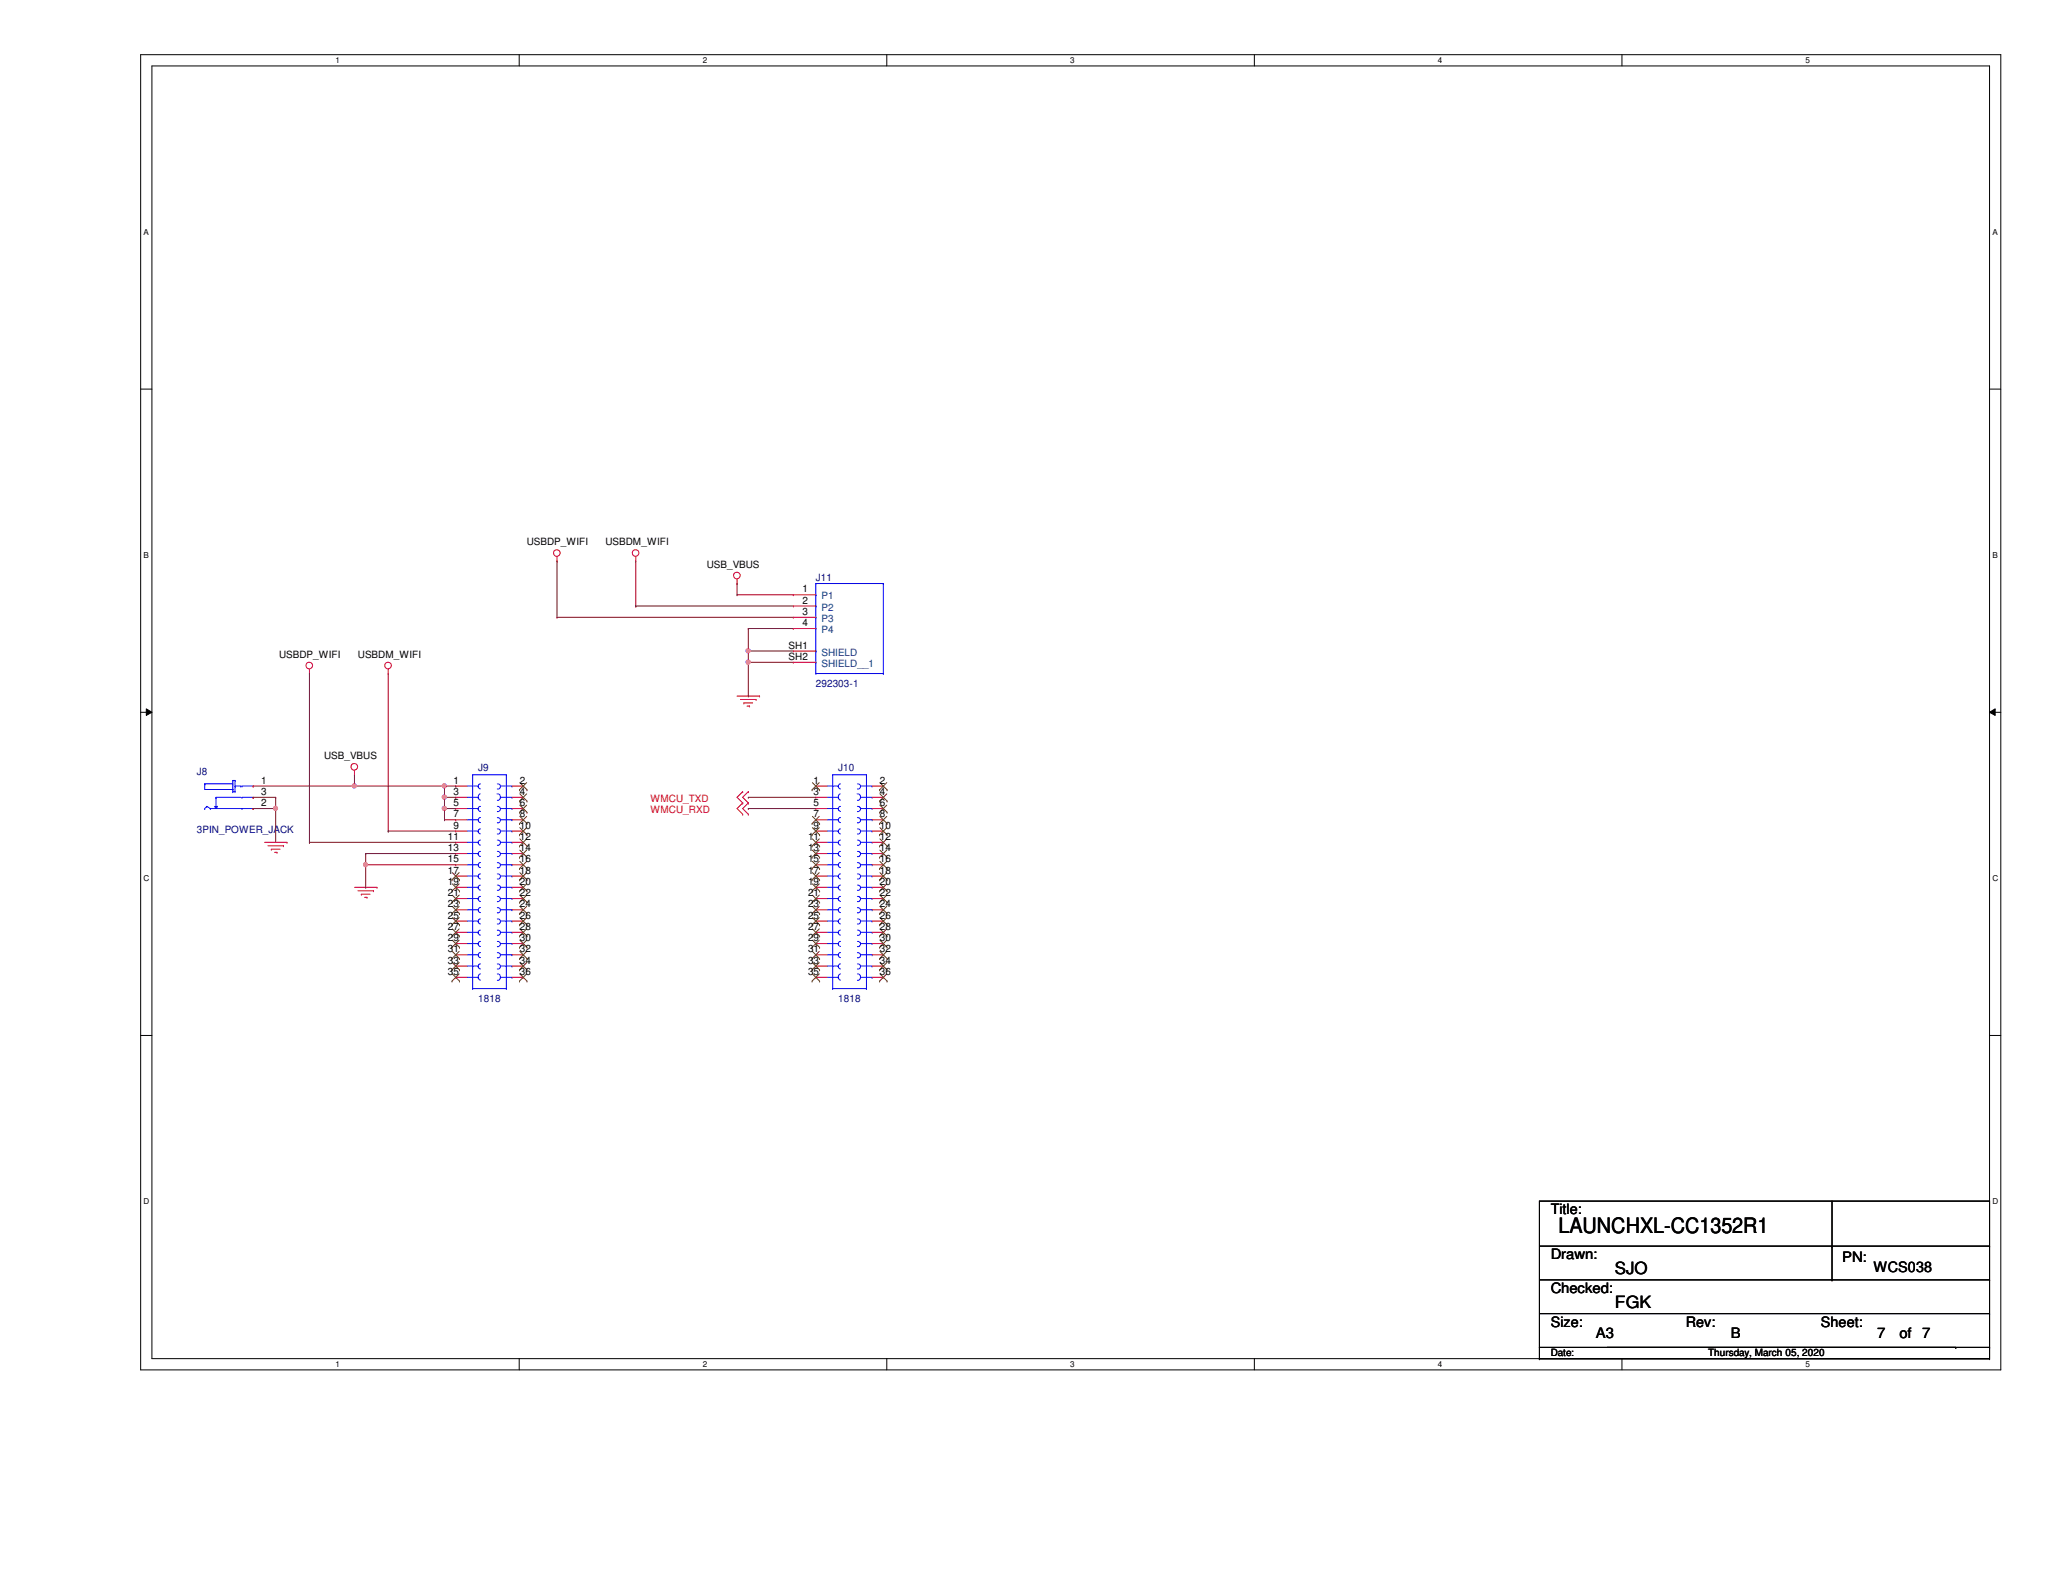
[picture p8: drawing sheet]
<svg xmlns="http://www.w3.org/2000/svg" width="279mm" height="216mm" viewBox="0 0 279 216" stroke-linecap="round" stroke-linejoin="round" font-family="sans-serif">
<path d="M19.1 7.4h251.9v178.1h-251.9zM20.6 8.9h248.9v175.1h-248.9z" fill="none" stroke="#000" stroke-width=".14"/>
<g fill="#fff">
<path d="M45.4 7.6h.6v1.2h-.6z"/>
<path d="M45.4 184.2h.6v1.2h-.6z"/>
</g>
<path d="M70.3 7.4v1.5M70.3 184v1.5" fill="none" stroke="#000" stroke-width=".14"/>
<g fill="#fff">
<path d="M95.2 7.6h.6v1.2h-.6z"/>
<path d="M95.2 184.2h.6v1.2h-.6z"/>
</g>
<path d="M120.1 7.4v1.5M120.1 184v1.5" fill="none" stroke="#000" stroke-width=".14"/>
<g fill="#fff">
<path d="M144.9 7.6h.6v1.2h-.6z"/>
<path d="M144.9 184.2h.6v1.2h-.6z"/>
</g>
<path d="M169.9 7.4v1.5M169.9 184v1.5" fill="none" stroke="#000" stroke-width=".14"/>
<g fill="#fff">
<path d="M194.7 7.6h.6v1.2h-.6z"/>
<path d="M194.7 184.2h.6v1.2h-.6z"/>
</g>
<path d="M219.7 7.4v1.5M219.7 184v1.5" fill="none" stroke="#000" stroke-width=".14"/>
<g fill="#fff">
<path d="M244.5 7.6h.6v1.2h-.6z"/>
<path d="M244.5 184.2h.6v1.2h-.6z"/>
<path d="M19.4 30.8h.8v1.2h-.8z"/>
<path d="M269.8 30.8h.8v1.2h-.8z"/>
<path d="M19.4 74.6h.8v1.2h-.8z"/>
<path d="M269.8 74.6h.8v1.2h-.8z"/>
</g>
<path d="M19.1 52.7h1.5M269.5 52.7h1.5" fill="none" stroke="#000" stroke-width=".14"/>
<g fill="#fff">
<path d="M19.4 118.4h.8v1.1h-.8z"/>
<path d="M269.8 118.4h.8v1.1h-.8z"/>
</g>
<path d="M19.1 96.5h1.5M19.8 96l.8 .5-.8 .4zM269.5 96.5l.7-.5v.9zM269.5 96.5h1.5" fill="none" stroke="#000" stroke-width=".14"/>
<path d="M19.8 96l.8 .5-.8 .4zM269.5 96.5l.7-.5v.9z" fill="#000"/>
<g fill="#fff">
<path d="M19.4 162.1h.8v1.2h-.8z"/>
<path d="M269.8 162.1h.8v1.2h-.8z"/>
</g>
<g fill="none" stroke="#000" stroke-width=".14">
<path d="M19.1 140.2h1.5M269.5 140.2h1.5M208.5 162.7h61v19.8h-61zM208.5 168.8h61M208.5 173.4h61M208.5 177.9h61M248.1 168.8h.1M248.1 173.4h.1M248.1 162.7v10.7M269.5 168.8h.1M269.5 173.4h.1M269.5 177.9h.1"/>
<path d="M208.5 184h.1M208.5 182.5v1.5M208.5 184h61M217.6 182.5h47.3M264.9 182.5h.1M269.5 184h.1M269.5 182.5h.1M269.5 182.5v1.5"/>
</g>
<g fill="none" stroke="#f00" stroke-width=".14">
<path d="M75.4 76h.1M75.4 75.4v.6M86.1 76h.1M86.1 75.4v.6M99.8 79h.1M99.8 78.4v.6M41.9 91.2h.1M41.9 90.6v.6M52.6 91.2h.1M52.6 90.6v.6M99.8 94.3h3.1M100.3 94.7h2.1"/>
<path d="M100.8 95.2h.1M100.8 95.2h1.1M101.2 95.6h.3M101.5 95.6h.1M102.4 94.7h.1M102.9 94.3h.1M107.4 89.7h.1M107.4 88.2h.1M107.4 80.6h.1M107.4 82.1h.1M107.4 83.6h.1M107.4 85.1h.1"/>
<path d="M107.4 89.7h3.1M107.4 88.2h3.1M107.4 80.6h3.1M107.4 82.1h3.1M107.4 83.6h3.1M107.4 85.1h3.1M34.3 106.5h.1M34.3 109.5h.1M34.3 108h.1M35.8 114.1h3.1M36.3 114.6h2.1M36.7 115h.1"/>
<path d="M36.7 115h1.2M37.2 115.4h.3M37.5 115.4h.1M38.4 114.6h.1M38.9 114.1h.1M48 104.9h.1M48 104.4v.5M61.7 106.5h.1M61.7 108h.1M61.7 109.5h.1M61.7 111h.1M61.7 112.6h.1"/>
<path d="M61.7 114.1h.1M61.7 115.6h.1M61.7 117.1h.1M61.7 118.7h.1M61.7 114.1h1.5M61.7 106.5h1.5M61.7 108h1.5M61.7 109.5h1.5M61.7 111h1.5M61.7 112.6h1.5M61.7 115.6h1.5M61.7 117.1h1.5"/>
<path d="M61.7 118.7h1.5M69.3 114.1h1.6M69.3 106.5h1.6M69.3 108h1.6M69.3 109.5h1.6M69.3 111h1.6M69.3 112.6h1.6M69.3 115.6h1.6M69.3 117.1h1.6M69.3 118.7h1.6M70.9 106.5h.1M70.9 108h.1"/>
<path d="M70.9 109.5h.1M70.9 111h.1M70.9 112.6h.1M70.9 114.1h.1M70.9 115.6h.1M70.9 117.1h.1M70.9 118.7h.1M100.6 108.8h.1M100.6 110.3h.1M100.6 107.2h.1M100.6 108.8l-.8 .7 .8 .8M100.6 107.2l-.8 .8 .8 .8"/>
<path d="M101.3 108.8h.1M101.3 110.3h.1M101.3 107.2h.1M101.3 108.8l-.7 .7 .7 .8M101.3 107.2l-.7 .8 .7 .8M110.5 106.5h.1M110.5 108h.1M110.5 109.5h.1M110.5 111h.1M110.5 112.6h.1M110.5 114.1h.1M110.5 115.6h.1"/>
<path d="M110.5 117.1h.1M110.5 118.7h.1M110.5 114.1h1.5M110.5 106.5h1.5M110.5 108h1.5M110.5 109.5h1.5M110.5 111h1.5M110.5 112.6h1.5M110.5 115.6h1.5M110.5 117.1h1.5M110.5 118.7h1.5M118.1 114.1h1.5"/>
<path d="M118.1 106.5h1.5M118.1 108h1.5M118.1 109.5h1.5M118.1 111h1.5M118.1 112.6h1.5M118.1 115.6h1.5M118.1 117.1h1.5M118.1 118.7h1.5M119.6 106.5h.1M119.6 108h.1M119.6 109.5h.1M119.6 111h.1"/>
<path d="M119.6 112.6h.1M119.6 114.1h.1M119.6 115.6h.1M119.6 117.1h.1M119.6 118.7h.1M48 120.2h3.1M48.5 120.6h2.1M48.9 121.1h.1M48.9 121.1h1.2M49.4 121.5h.3M49.7 121.5h.1M50.6 120.6h.1"/>
<path d="M51.1 120.2h.1M61.7 120.2h.1M61.7 121.7h.1M61.7 123.2h.1M61.7 124.8h.1M61.7 126.3h.1M61.7 127.8h.1M61.7 129.3h.1M61.7 130.9h.1M61.7 132.4h.1M61.7 120.2h1.5M61.7 121.7h1.5"/>
<path d="M61.7 123.2h1.5M61.7 124.8h1.5M61.7 126.3h1.5M61.7 127.8h1.5M61.7 129.3h1.5M61.7 130.9h1.5M61.7 132.4h1.5M69.3 120.2h1.6M69.3 121.7h1.6M69.3 123.2h1.6M69.3 124.8h1.6M69.3 126.3h1.6"/>
<path d="M69.3 127.8h1.6M69.3 129.3h1.6M69.3 130.9h1.6M69.3 132.4h1.6M70.9 120.2h.1M70.9 121.7h.1M70.9 123.2h.1M70.9 124.8h.1M70.9 126.3h.1M70.9 127.8h.1M70.9 129.3h.1M70.9 130.9h.1"/>
<path d="M70.9 132.4h.1M110.5 120.2h.1M110.5 121.7h.1M110.5 123.2h.1M110.5 124.8h.1M110.5 126.3h.1M110.5 127.8h.1M110.5 129.3h.1M110.5 130.9h.1M110.5 132.4h.1M110.5 120.2h1.5M110.5 121.7h1.5"/>
<path d="M110.5 123.2h1.5M110.5 124.8h1.5M110.5 126.3h1.5M110.5 127.8h1.5M110.5 129.3h1.5M110.5 130.9h1.5M110.5 132.4h1.5M118.1 120.2h1.5M118.1 121.7h1.5M118.1 123.2h1.5M118.1 124.8h1.5M118.1 126.3h1.5"/>
<path d="M118.1 127.8h1.5M118.1 129.3h1.5M118.1 130.9h1.5M118.1 132.4h1.5M119.6 120.2h.1M119.6 121.7h.1M119.6 123.2h.1M119.6 124.8h.1M119.6 126.3h.1M119.6 127.8h.1M119.6 129.3h.1M119.6 130.9h.1"/>
<path d="M119.6 132.4h.1"/>
<circle cx="75.4" cy="74.9" r=".45"/>
<circle cx="86.1" cy="74.9" r=".45"/>
<circle cx="99.8" cy="78" r=".45"/>
<circle cx="41.9" cy="90.1" r=".45"/>
<circle cx="52.5" cy="90.1" r=".45"/>
<circle cx="48" cy="103.9" r=".45"/>
</g>
<g fill="none" stroke="#00f" stroke-width=".14">
<path d="M110.5 79h.1M110.5 79h9.1M110.5 79v12.2M119.6 79h.1M119.6 79v12.2M110.5 91.2h.1M110.5 80.6h.1M110.5 82.1h.1M110.5 83.6h.1M110.5 85.1h.1M110.5 88.2h.1M110.5 89.7h.1"/>
<path d="M110.5 91.2h9.1M119.6 91.2h.1M27.7 106.2h.1M27.7 109.5h.1M27.7 106.2v.7h3.8M27.7 106.2h3.8M28 109.2h.1M28 109.2l.5 .3M28 109.2l-.3 .3M28.5 109.5h.1M28.5 109.5h5.8M29.1 109.2h.1"/>
<path d="M29.1 109.2h.3M29.1 109.2l.2 .1M29.3 108h.1M29.3 109.2h.1M29.3 109.3h.1M29.3 108h3.3M29.3 108v1.2M29.4 109.2h.1M29.4 109.2l-.1 .1M31.5 106.2h.1M31.5 106.9h.1M31.5 107.2h.1"/>
<path d="M31.5 105.7h.1M31.5 105.7v1.5M31.5 107.2h.3M31.5 105.7h.3M31.8 107.2h.1M31.8 106.5h.1M31.8 105.7h.1M31.8 106.5h.8M31.8 105.7v1.5M32.6 106.5h.1M32.8 106.5h.1M32.8 108h.1"/>
<path d="M32.8 109.5h.1M32.8 106.5h1.5M32.8 108h1.5M63.2 106.5h1.6M63.2 108h1.6M63.2 109.5h1.6M63.2 111h1.6M63.2 112.6h1.6M63.2 114.1h1.6M63.2 115.6h1.6M63.2 117.1h1.6M63.2 118.7h1.6"/>
<path d="M64 104.9h.1M64 104.9v29M64 104.9h4.6M64.8 106.5h.1M64.8 108h.1M64.8 109.5h.1M64.8 111h.1M64.8 112.6h.1M64.8 114.1h.1M64.8 115.6h.1M64.8 117.1h.1M64.8 118.7h.1"/>
<path d="M65 107.5a.46 .46 0 0 0-.2 .5 .46 .46 0 0 0 .3 .4M65.1 106.2a.34 .34 0 0 0-.3 .3 .34 .34 0 0 0 .3 .3M65.1 110.7a.34 .34 0 0 0-.3 .4 .34 .34 0 0 0 .3 .3M65.1 112.3a.34 .34 0 0 0-.3 .3 .34 .34 0 0 0 .3 .3M65.1 113.8a.34 .34 0 0 0-.3 .3 .34 .34 0 0 0 .3 .4M65.1 109.2a.34 .34 0 0 0-.3 .4 .34 .34 0 0 0 .3 .3M65.1 115.3a.34 .34 0 0 0-.3 .4 .34 .34 0 0 0 .3 .3M65.1 116.8a.34 .34 0 0 0-.3 .4 .34 .34 0 0 0 .3 .3M65.1 118.4a.34 .34 0 0 0-.3 .3 .34 .34 0 0 0 .3 .3M65.1 119.9a.34 .34 0 0 0-.3 .3 .34 .34 0 0 0 .3 .4M67.3 107.5a.42 .42 0 0 1 .5 .4 .42 .42 0 0 1-.4 .5M67.4 106.2a.35 .35 0 0 1 .4 .3 .35 .35 0 0 1-.4 .3"/>
<path d="M67.4 109.2a.35 .35 0 0 1 .4 .4 .35 .35 0 0 1-.4 .3M67.4 110.7a.35 .35 0 0 1 .4 .4 .35 .35 0 0 1-.4 .3M67.4 112.3a.35 .35 0 0 1 .4 .3 .35 .35 0 0 1-.4 .3M67.4 113.8a.35 .35 0 0 1 .4 .3 .35 .35 0 0 1-.4 .4M67.4 115.3a.35 .35 0 0 1 .4 .4 .35 .35 0 0 1-.4 .3M67.4 116.8a.35 .35 0 0 1 .4 .4 .35 .35 0 0 1-.4 .3M67.4 118.4a.35 .35 0 0 1 .4 .3 .35 .35 0 0 1-.4 .3M67.4 119.9a.35 .35 0 0 1 .4 .3 .35 .35 0 0 1-.4 .4M67.8 106.5h1.5M67.8 108h1.5M67.8 109.5h1.5M67.8 111h1.5"/>
<path d="M67.8 112.6h1.5M67.8 114.1h1.5M67.8 115.6h1.5M67.8 117.1h1.5M67.8 118.7h1.5M68.6 104.9h.1M68.6 104.9v29M69.3 106.5h.1M69.3 108h.1M69.3 109.5h.1M69.3 111h.1M69.3 112.6h.1"/>
<path d="M69.3 114.1h.1M69.3 115.6h.1M69.3 117.1h.1M69.3 118.7h.1M112 106.5h1.5M112 108h1.5M112 109.5h1.5M112 111h1.5M112 112.6h1.5M112 114.1h1.5M112 115.6h1.5M112 117.1h1.5"/>
<path d="M112 118.7h1.5M112.8 104.9h.1M112.8 104.9h4.5M112.8 104.9v29M113.5 106.5h.1M113.5 108h.1M113.5 109.5h.1M113.5 111h.1M113.5 112.6h.1M113.5 114.1h.1M113.5 115.6h.1M113.5 117.1h.1"/>
<path d="M113.5 118.7h.1M113.8 107.5a.46 .46 0 0 0-.3 .5 .46 .46 0 0 0 .3 .4M113.8 106.2a.34 .34 0 0 0-.3 .3 .34 .34 0 0 0 .3 .3M113.8 110.7a.34 .34 0 0 0-.3 .4 .34 .34 0 0 0 .3 .3M113.8 112.3a.34 .34 0 0 0-.3 .3 .34 .34 0 0 0 .3 .3M113.8 113.8a.34 .34 0 0 0-.3 .3 .34 .34 0 0 0 .3 .4M113.8 109.2a.34 .34 0 0 0-.3 .4 .34 .34 0 0 0 .3 .3M113.8 115.3a.34 .34 0 0 0-.3 .4 .34 .34 0 0 0 .3 .3M113.8 116.8a.34 .34 0 0 0-.3 .4 .34 .34 0 0 0 .3 .3M113.8 118.4a.34 .34 0 0 0-.3 .3 .34 .34 0 0 0 .3 .3M113.8 119.9a.34 .34 0 0 0-.3 .3 .34 .34 0 0 0 .3 .4M116.1 107.5a.42 .42 0 0 1 .5 .4 .42 .42 0 0 1-.5 .5"/>
<path d="M116.1 106.2a.35 .35 0 0 1 .4 .3 .35 .35 0 0 1-.4 .3M116.1 109.2a.35 .35 0 0 1 .4 .4 .35 .35 0 0 1-.4 .3M116.1 110.7a.35 .35 0 0 1 .4 .4 .35 .35 0 0 1-.4 .3M116.1 112.3a.35 .35 0 0 1 .4 .3 .35 .35 0 0 1-.4 .3M116.1 113.8a.35 .35 0 0 1 .4 .3 .35 .35 0 0 1-.4 .4M116.1 115.3a.35 .35 0 0 1 .4 .4 .35 .35 0 0 1-.4 .3M116.1 116.8a.35 .35 0 0 1 .4 .4 .35 .35 0 0 1-.4 .3M116.1 118.4a.35 .35 0 0 1 .4 .3 .35 .35 0 0 1-.4 .3M116.1 119.9a.35 .35 0 0 1 .4 .3 .35 .35 0 0 1-.4 .4M116.6 106.5h1.5M116.6 108h1.5M116.6 109.5h1.5"/>
<path d="M116.6 111h1.5M116.6 112.6h1.5M116.6 114.1h1.5M116.6 115.6h1.5M116.6 117.1h1.5M116.6 118.7h1.5M117.3 104.9h.1M117.3 104.9v29M118.1 106.5h.1M118.1 108h.1M118.1 109.5h.1M118.1 111h.1"/>
<path d="M118.1 112.6h.1M118.1 114.1h.1M118.1 115.6h.1M118.1 117.1h.1M118.1 118.7h.1M63.2 120.2h1.6M63.2 121.7h1.6M63.2 123.2h1.6M63.2 124.8h1.6M63.2 126.3h1.6M63.2 127.8h1.6M63.2 129.3h1.6"/>
<path d="M63.2 130.9h1.6M63.2 132.4h1.6M64 133.9h.1M64 133.9h4.6M64.8 120.2h.1M64.8 121.7h.1M64.8 123.2h.1M64.8 124.8h.1M64.8 126.3h.1M64.8 127.8h.1M64.8 129.3h.1M64.8 130.9h.1"/>
<path d="M64.8 132.4h.1M65.1 121.4a.34 .34 0 0 0-.3 .4 .34 .34 0 0 0 .3 .3M65.1 122.9a.34 .34 0 0 0-.3 .4 .34 .34 0 0 0 .3 .3M65.1 124.5a.34 .34 0 0 0-.3 .3 .34 .34 0 0 0 .3 .3M65.1 126a.34 .34 0 0 0-.3 .3 .34 .34 0 0 0 .3 .4M65.1 127.5a.34 .34 0 0 0-.3 .3 .34 .34 0 0 0 .3 .4M65.1 129a.34 .34 0 0 0-.3 .4 .34 .34 0 0 0 .3 .3M65.1 130.6a.34 .34 0 0 0-.3 .3 .34 .34 0 0 0 .3 .3M65.1 131.9a.45 .45 0 0 0-.3 .4 .45 .45 0 0 0 .3 .5M67.4 121.4a.35 .35 0 0 1 .4 .4 .35 .35 0 0 1-.4 .3M67.4 122.9a.35 .35 0 0 1 .4 .4 .35 .35 0 0 1-.4 .3M67.4 124.5a.35 .35 0 0 1 .4 .3 .35 .35 0 0 1-.4 .3"/>
<path d="M67.4 126a.35 .35 0 0 1 .4 .3 .35 .35 0 0 1-.4 .4M67.4 127.5a.35 .35 0 0 1 .4 .3 .35 .35 0 0 1-.4 .4M67.4 129a.35 .35 0 0 1 .4 .4 .35 .35 0 0 1-.4 .3M67.4 130.6a.35 .35 0 0 1 .4 .3 .35 .35 0 0 1-.4 .3M67.4 131.9a.42 .42 0 0 1 .4 .4 .42 .42 0 0 1-.4 .5M67.8 120.2h1.5M67.8 121.7h1.5M67.8 123.2h1.5M67.8 124.8h1.5M67.8 126.3h1.5M67.8 127.8h1.5M67.8 129.3h1.5"/>
<path d="M67.8 130.9h1.5M67.8 132.4h1.5M68.6 133.9h.1M69.3 120.2h.1M69.3 121.7h.1M69.3 123.2h.1M69.3 124.8h.1M69.3 126.3h.1M69.3 127.8h.1M69.3 129.3h.1M69.3 130.9h.1M69.3 132.4h.1"/>
<path d="M112 120.2h1.5M112 121.7h1.5M112 123.2h1.5M112 124.8h1.5M112 126.3h1.5M112 127.8h1.5M112 129.3h1.5M112 130.9h1.5M112 132.4h1.5M112.8 133.9h.1M112.8 133.9h4.5M113.5 120.2h.1"/>
<path d="M113.5 121.7h.1M113.5 123.2h.1M113.5 124.8h.1M113.5 126.3h.1M113.5 127.8h.1M113.5 129.3h.1M113.5 130.9h.1M113.5 132.4h.1M113.8 121.4a.34 .34 0 0 0-.3 .4 .34 .34 0 0 0 .3 .3M113.8 122.9a.34 .34 0 0 0-.3 .4 .34 .34 0 0 0 .3 .3M113.8 124.5a.34 .34 0 0 0-.3 .3 .34 .34 0 0 0 .3 .3M113.8 126a.34 .34 0 0 0-.3 .3 .34 .34 0 0 0 .3 .4"/>
<path d="M113.8 127.5a.34 .34 0 0 0-.3 .3 .34 .34 0 0 0 .3 .4M113.8 129a.34 .34 0 0 0-.3 .4 .34 .34 0 0 0 .3 .3M113.8 130.6a.34 .34 0 0 0-.3 .3 .34 .34 0 0 0 .3 .3M113.8 131.9a.45 .45 0 0 0-.3 .4 .45 .45 0 0 0 .3 .5M116.1 121.4a.35 .35 0 0 1 .4 .4 .35 .35 0 0 1-.4 .3M116.1 122.9a.35 .35 0 0 1 .4 .4 .35 .35 0 0 1-.4 .3M116.1 124.5a.35 .35 0 0 1 .4 .3 .35 .35 0 0 1-.4 .3M116.1 126a.35 .35 0 0 1 .4 .3 .35 .35 0 0 1-.4 .4M116.1 127.5a.35 .35 0 0 1 .4 .3 .35 .35 0 0 1-.4 .4M116.1 129a.35 .35 0 0 1 .4 .4 .35 .35 0 0 1-.4 .3M116.1 130.6a.35 .35 0 0 1 .4 .3 .35 .35 0 0 1-.4 .3M116.1 131.9a.42 .42 0 0 1 .4 .4 .42 .42 0 0 1-.4 .5"/>
<path d="M116.6 120.2h1.5M116.6 121.7h1.5M116.6 123.2h1.5M116.6 124.8h1.5M116.6 126.3h1.5M116.6 127.8h1.5M116.6 129.3h1.5M116.6 130.9h1.5M116.6 132.4h1.5M117.3 133.9h.1M118.1 120.2h.1M118.1 121.7h.1"/>
<path d="M118.1 123.2h.1M118.1 124.8h.1M118.1 126.3h.1M118.1 127.8h.1M118.1 129.3h.1M118.1 130.9h.1M118.1 132.4h.1"/>
</g>
<g fill="none" stroke="#804000" stroke-width=".14">
<path d="M61.2 119.2h.1M61.3 118.2l.9 1M61.3 119.7l.9 1M62.2 118.2l-1 1M62.2 119.7l-1 1M62.2 119.2h.1M70.4 107h.1M70.4 108.5h.1M70.4 110h.1M70.4 111.5h.1M70.4 113.1h.1M70.4 114.6h.1"/>
<path d="M70.4 116.1h.1M70.4 117.6h.1M70.4 119.2h.1M70.4 106l1 1M70.4 107.5l1 1M70.4 109.1l1 .9M70.4 110.6l1 .9M70.4 112.1l1 1M70.4 113.6l1 1M70.4 115.1l1 1M70.4 116.7l1 .9M70.4 118.2l1 1"/>
<path d="M70.4 119.7l1 1M71.3 106l-.9 1M71.3 107.5l-.9 1M71.3 109.1l-.9 .9M71.3 110.6l-.9 .9M71.3 112.1l-.9 1M71.3 113.6l-.9 1M71.3 115.1l-.9 1M71.3 116.7l-.9 .9M71.3 118.2l-.9 1M71.3 119.7l-.9 1M71.4 107h.1"/>
<path d="M71.4 108.5h.1M71.4 110h.1M71.4 111.5h.1M71.4 113.1h.1M71.4 114.6h.1M71.4 116.1h.1M71.4 117.6h.1M71.4 119.2h.1M110 107h.1M110 111.5h.1M110 113.1h.1M110 114.6h.1"/>
<path d="M110 116.1h.1M110 117.6h.1M110 119.2h.1M110 106l1 1M110 110.6l1 .9M110 112.1l1 1M110 113.6l1 1M110 115.1l1 1M110 116.7l1 .9M110 118.2l1 1M110 119.7l1 1M111 106l-1 1"/>
<path d="M111 115.1l-1 1M111 116.7l-1 .9M111 118.2l-1 1M111 110.6l-1 .9M111 119.7l-1 1M111 112.1l-1 1M111 113.6l-1 1M111 107h.1M111 111.5h.1M111 113.1h.1M111 114.6h.1M111 116.1h.1"/>
<path d="M111 117.6h.1M111 119.2h.1M119.1 107h.1M119.1 108.5h.1M119.1 110h.1M119.1 111.5h.1M119.1 113.1h.1M119.1 114.6h.1M119.1 116.1h.1M119.1 117.6h.1M119.1 119.2h.1M119.2 106l.9 1"/>
<path d="M119.2 107.5l.9 1M119.2 109.1l.9 .9M119.2 119.7l.9 1M119.2 110.6l.9 .9M119.2 112.1l.9 1M119.2 113.6l.9 1M119.2 115.1l.9 1M119.2 116.7l.9 .9M119.2 118.2l.9 1M120.1 106l-1 1M120.1 107.5l-1 1M120.1 109.1l-1 .9"/>
<path d="M120.1 110.6l-1 .9M120.1 112.1l-1 1M120.1 113.6l-1 1M120.1 115.1l-1 1M120.1 116.7l-1 .9M120.1 118.2l-1 1M120.1 119.7l-1 1M120.1 107h.1M120.1 108.5h.1M120.1 110h.1M120.1 111.5h.1M120.1 113.1h.1"/>
<path d="M120.1 114.6h.1M120.1 116.1h.1M120.1 117.6h.1M120.1 119.2h.1M61.2 120.7h.1M61.2 122.2h.1M61.2 123.7h.1M61.2 125.3h.1M61.2 126.8h.1M61.2 128.3h.1M61.2 129.8h.1M61.2 131.4h.1"/>
<path d="M61.2 132.9h.1M61.3 121.2l.9 1M61.3 122.8l.9 .9M61.3 124.3l.9 1M61.3 125.8l.9 1M61.3 127.3l.9 1M61.3 128.9l.9 .9M61.3 130.4l.9 1M61.3 131.9l.9 1M62.2 121.2l-1 1M62.2 122.8l-1 .9M62.2 124.3l-1 1"/>
<path d="M62.2 125.8l-1 1M62.2 127.3l-1 1M62.2 128.9l-1 .9M62.2 131.9l-1 1M62.2 130.4l-1 1M62.2 120.7h.1M62.2 122.2h.1M62.2 123.7h.1M62.2 125.3h.1M62.2 126.8h.1M62.2 128.3h.1M62.2 129.8h.1"/>
<path d="M62.2 131.4h.1M62.2 132.9h.1M70.4 120.7h.1M70.4 122.2h.1M70.4 123.7h.1M70.4 125.3h.1M70.4 126.8h.1M70.4 128.3h.1M70.4 129.8h.1M70.4 131.4h.1M70.4 132.9h.1M70.4 121.2l1 1"/>
<path d="M70.4 122.8l1 .9M70.4 124.3l1 1M70.4 125.8l1 1M70.4 127.3l1 1M70.4 128.9l1 .9M70.4 130.4l1 1M70.4 131.9l1 1M71.3 121.2l-.9 1M71.3 122.8l-.9 .9M71.3 124.3l-.9 1M71.3 125.8l-.9 1M71.3 127.3l-.9 1"/>
<path d="M71.3 128.9l-.9 .9M71.3 130.4l-.9 1M71.3 131.9l-.9 1M71.4 120.7h.1M71.4 122.2h.1M71.4 123.7h.1M71.4 125.3h.1M71.4 126.8h.1M71.4 128.3h.1M71.4 129.8h.1M71.4 131.4h.1M71.4 132.9h.1"/>
<path d="M110 120.7h.1M110 122.2h.1M110 123.7h.1M110 125.3h.1M110 126.8h.1M110 128.3h.1M110 129.8h.1M110 131.4h.1M110 132.9h.1M110 121.2l1 1M110 122.8l1 .9M110 124.3l1 1"/>
<path d="M110 125.8l1 1M110 127.3l1 1M110 128.9l1 .9M110 130.4l1 1M110 131.9l1 1M111 121.2l-1 1M111 122.8l-1 .9M111 124.3l-1 1M111 125.8l-1 1M111 127.3l-1 1M111 128.9l-1 .9M111 130.4l-1 1"/>
<path d="M111 131.9l-1 1M111 120.7h.1M111 122.2h.1M111 123.7h.1M111 125.3h.1M111 126.8h.1M111 128.3h.1M111 129.8h.1M111 131.4h.1M111 132.9h.1M119.1 120.7h.1M119.1 122.2h.1"/>
<path d="M119.1 123.7h.1M119.1 125.3h.1M119.1 126.8h.1M119.1 128.3h.1M119.1 129.8h.1M119.1 131.4h.1M119.1 132.9h.1M119.2 121.2l.9 1M119.2 122.8l.9 .9M119.2 124.3l.9 1M119.2 131.9l.9 1M119.2 125.8l.9 1"/>
<path d="M119.2 127.3l.9 1M119.2 128.9l.9 .9M119.2 130.4l.9 1M120.1 121.2l-1 1M120.1 122.8l-1 .9M120.1 124.3l-1 1M120.1 125.8l-1 1M120.1 127.3l-1 1M120.1 128.9l-1 .9M120.1 130.4l-1 1M120.1 131.9l-1 1M120.1 120.7h.1"/>
<path d="M120.1 122.2h.1M120.1 123.7h.1M120.1 125.3h.1M120.1 126.8h.1M120.1 128.3h.1M120.1 129.8h.1M120.1 131.4h.1M120.1 132.9h.1"/>
</g>
<path d="M101.3 88.2h.1M101.3 89.7h.1M101.3 94.3h.1M101.3 88.2h6.1M101.3 88.2v6.1M101.3 89.7h6.1" fill="none" stroke="#800040" stroke-width=".14"/>
<circle cx="101.3" cy="89.7" r=".29" fill="#f0f"/>
<circle cx="101.3" cy="89.7" r=".29" fill="none" stroke="#f0f" stroke-width=".14"/>
<path d="M101.3 85.1h.1M101.3 88.2h.1M101.3 85.1h6.1M101.3 85.1v3.1" fill="none" stroke="#800040" stroke-width=".14"/>
<circle cx="101.3" cy="88.2" r=".29" fill="#f0f"/>
<circle cx="101.3" cy="88.2" r=".29" fill="none" stroke="#f0f" stroke-width=".14"/>
<path d="M34.3 108h.1M34.3 109.5h.1M34.3 108h3M37.3 108h.1M37.3 108v1.5h-3" fill="none" stroke="#800040" stroke-width=".14"/>
<circle cx="37.3" cy="109.5" r=".29" fill="#f0f"/>
<circle cx="37.3" cy="109.5" r=".29" fill="none" stroke="#f0f" stroke-width=".14"/>
<path d="M75.4 76h.1M75.4 76v7.6M86.1 76v6.1M86.1 82.1h.1M37.3 109.5h.1M37.3 109.5v4.6M49.5 115.6h.1M49.5 117.1h.1M49.5 115.6h12.2M49.5 115.6v1.5M49.5 117.1h12.2" fill="none" stroke="#800040" stroke-width=".14"/>
<circle cx="49.5" cy="117.1" r=".29" fill="#f0f"/>
<circle cx="49.5" cy="117.1" r=".29" fill="none" stroke="#f0f" stroke-width=".14"/>
<path d="M34.3 106.5h25.9M48 106.5h.1M49.5 117.1v3.1M60.2 106.5h.1M60.2 108h1.5M61.7 108h.1M49.5 120.2h.1" fill="none" stroke="#800040" stroke-width=".14"/>
<circle cx="48" cy="106.4" r=".29" fill="#f0f"/>
<circle cx="48" cy="106.4" r=".29" fill="none" stroke="#f0f" stroke-width=".14"/>
<circle cx="60.2" cy="106.4" r=".29" fill="#f0f"/>
<circle cx="60.2" cy="106.4" r=".29" fill="none" stroke="#f0f" stroke-width=".14"/>
<path d="M60.2 109.5h.1M60.2 108h.1M60.2 109.5h1.5M60.2 108v1.5" fill="none" stroke="#800040" stroke-width=".14"/>
<circle cx="60.2" cy="109.5" r=".29" fill="#f0f"/>
<circle cx="60.2" cy="109.5" r=".29" fill="none" stroke="#f0f" stroke-width=".14"/>
<circle cx="60.2" cy="108" r=".29" fill="#f0f"/>
<circle cx="60.2" cy="108" r=".29" fill="none" stroke="#f0f" stroke-width=".14"/>
<g fill="none" stroke="#800040" stroke-width=".14">
<path d="M99.8 79h.1M99.8 79v1.6M41.9 91.2v22.9M52.6 91.2v21.4M75.4 83.6h.1M75.4 83.6h32M86.1 82.1h.1M86.1 82.1h21.3M99.8 80.6h.1M99.8 80.6h7.6M41.9 114.1h.1M41.9 114.1h19.8"/>
<path d="M48 106.5h.1M48 104.9v1.6M52.6 112.6h.1M52.6 112.6h9.1M60.2 111h.1M60.2 109.5h.1M60.2 106.5h.1M60.2 111h1.5M60.2 106.5v1.5M60.2 109.5v1.5M60.2 106.5h1.5M61.7 106.5h.1"/>
<path d="M101.3 109.5h.1M101.3 108h.1M101.3 109.5h9.2M101.3 108h9.2"/>
</g>
<circle cx="101.3" cy="89.7" r=".29" fill="#f0f"/>
<circle cx="101.3" cy="89.7" r=".29" fill="none" stroke="#f0f" stroke-width=".14"/>
<circle cx="101.3" cy="88.2" r=".29" fill="#f0f"/>
<circle cx="101.3" cy="88.2" r=".29" fill="none" stroke="#f0f" stroke-width=".14"/>
<circle cx="37.3" cy="109.5" r=".29" fill="#f0f"/>
<circle cx="37.3" cy="109.5" r=".29" fill="none" stroke="#f0f" stroke-width=".14"/>
<circle cx="49.5" cy="117.1" r=".29" fill="#f0f"/>
<circle cx="49.5" cy="117.1" r=".29" fill="none" stroke="#f0f" stroke-width=".14"/>
<circle cx="48" cy="106.4" r=".29" fill="#f0f"/>
<circle cx="48" cy="106.4" r=".29" fill="none" stroke="#f0f" stroke-width=".14"/>
<circle cx="60.2" cy="106.4" r=".29" fill="#f0f"/>
<circle cx="60.2" cy="106.4" r=".29" fill="none" stroke="#f0f" stroke-width=".14"/>
<circle cx="60.2" cy="109.5" r=".29" fill="#f0f"/>
<circle cx="60.2" cy="109.5" r=".29" fill="none" stroke="#f0f" stroke-width=".14"/>
<circle cx="60.2" cy="108" r=".29" fill="#f0f"/>
<circle cx="60.2" cy="108" r=".29" fill="none" stroke="#f0f" stroke-width=".14"/>
<text font-size="2.9" x="211.1" y="167">LAUNCHXL-CC1352R1</text>
<g font-size="2.3">
<text x="218.7" y="172.6">SJO</text>
<text x="218.7" y="177.1">FGK</text>
</g>
<g font-size="1.9">
<text x="210" y="164.5">Title:</text>
<text x="210" y="170.6">Drawn:</text>
<text x="249.5" y="170.9">PN:</text>
<text x="253.7" y="172.3">WCS038</text>
<text x="210" y="175.1">Checked:</text>
<text x="210" y="179.7">Size:</text>
<text x="228.3" y="179.7">Rev:</text>
<text x="246.6" y="179.7">Sheet:</text>
<text x="216.1" y="181.2">A3</text>
<text x="234.4" y="181.2">B</text>
<text x="254.2" y="181.2">7</text>
<text x="257.3" y="181.2">of</text>
<text x="260.3" y="181.2">7</text>
</g>
<g font-size="1.4">
<text x="71.3" y="73.9">USBDP_WIFI</text>
<text x="82" y="73.9">USBDM_WIFI</text>
<text x="95.7" y="76.9">USB_VBUS</text>
<text x="108.7" y="80.2">1</text>
<text x="108.7" y="81.7">2</text>
<text x="108.7" y="83.3">3</text>
<text x="37.8" y="89.1">USBDP_WIFI</text>
<text x="48.5" y="89.1">USBDM_WIFI</text>
<text x="106.8" y="89.4">SH2</text>
<text x="106.8" y="87.8">SH1</text>
<text x="108.7" y="84.8">4</text>
<text x="35.3" y="106.1">1</text>
<text x="35.3" y="107.7">3</text>
<text x="43.9" y="102.8">USB_VBUS</text>
<text x="61.4" y="106.1">1</text>
<text x="61.4" y="107.7">3</text>
<text x="70.4" y="106.1">2</text>
<text x="70.4" y="107.7">4</text>
<text x="110.2" y="106.1">1</text>
<text x="110.2" y="107.7">3</text>
<text x="119.2" y="106.1">2</text>
<text x="119.2" y="107.7">4</text>
<text x="35.3" y="109.2">2</text>
<text x="60.7" y="113.7">11</text>
<text x="61.4" y="109.2">5</text>
<text x="61.4" y="110.7">7</text>
<text x="61.4" y="112.2">9</text>
<text x="70.4" y="109.2">6</text>
<text x="70.4" y="110.7">8</text>
<text x="70.4" y="112.2">10</text>
<text x="70.4" y="113.7">12</text>
<text x="109.4" y="113.7">11</text>
<text x="110.2" y="109.2">5</text>
<text x="110.2" y="110.7">7</text>
<text x="110.2" y="112.2">9</text>
<text x="119.2" y="109.2">6</text>
<text x="119.2" y="110.7">8</text>
<text x="119.2" y="112.2">10</text>
<text x="119.2" y="113.7">12</text>
<text x="60.7" y="115.3">13</text>
<text x="60.7" y="116.8">15</text>
<text x="60.7" y="118.3">17</text>
<text x="60.7" y="119.8">19</text>
<text x="70.4" y="115.3">14</text>
<text x="70.4" y="116.8">16</text>
<text x="70.4" y="118.3">18</text>
<text x="70.4" y="119.8">20</text>
<text x="109.4" y="115.3">13</text>
<text x="109.4" y="116.8">15</text>
<text x="109.4" y="118.3">17</text>
<text x="109.4" y="119.8">19</text>
<text x="119.2" y="115.3">14</text>
<text x="119.2" y="116.8">16</text>
<text x="119.2" y="118.3">18</text>
<text x="119.2" y="119.8">20</text>
<text x="60.7" y="121.4">21</text>
<text x="60.7" y="122.9">23</text>
<text x="60.7" y="124.4">25</text>
<text x="60.7" y="125.9">27</text>
<text x="70.4" y="121.4">22</text>
<text x="70.4" y="122.9">24</text>
<text x="70.4" y="124.4">26</text>
<text x="70.4" y="125.9">28</text>
<text x="109.4" y="121.4">21</text>
<text x="109.4" y="122.9">23</text>
<text x="109.4" y="124.4">25</text>
<text x="109.4" y="125.9">27</text>
<text x="119.2" y="121.4">22</text>
<text x="119.2" y="122.9">24</text>
<text x="119.2" y="124.4">26</text>
<text x="119.2" y="125.9">28</text>
<text x="60.7" y="127.5">29</text>
<text x="60.7" y="129">31</text>
<text x="60.7" y="130.5">33</text>
<text x="70.4" y="127.5">30</text>
<text x="70.4" y="129">32</text>
<text x="70.4" y="130.5">34</text>
<text x="109.4" y="127.5">29</text>
<text x="109.4" y="129">31</text>
<text x="109.4" y="130.5">33</text>
<text x="119.2" y="127.5">30</text>
<text x="119.2" y="129">32</text>
<text x="119.2" y="130.5">34</text>
<text x="60.7" y="132">35</text>
<text x="70.4" y="132">36</text>
<text x="109.4" y="132">35</text>
<text x="119.2" y="132">36</text>
<text x="210" y="183.7">Date:</text>
<text x="231.4" y="183.7">Thursday, March 05, 2020</text>
</g>
<g font-size="1.4" fill="#000080">
<text x="110.5" y="78.7">J11</text>
<text x="110.5" y="93">292303-1</text>
<text x="26.7" y="104.9">J8</text>
<text x="64.8" y="104.5">J9</text>
<text x="113.5" y="104.5">J10</text>
<text x="26.7" y="112.9">3PIN_POWER_JACK</text>
<text x="64.8" y="135.7">1818</text>
<text x="113.5" y="135.7">1818</text>
</g>
<g font-size="1.4" fill="#004080">
<text x="111.3" y="81.2">P1</text>
<text x="111.3" y="82.7">P2</text>
<text x="111.3" y="88.8">SHIELD</text>
<text x="111.3" y="84.2">P3</text>
<text x="111.3" y="85.8">P4</text>
<text x="111.3" y="90.3">SHIELD__1</text>
</g>
<g font-size="1.4" fill="#f00">
<text x="88.1" y="110.2">WMCU_RXD</text>
<text x="88.1" y="108.6">WMCU_TXD</text>
</g>
<g font-size="1.1">
<text x="45.4" y="8.6">1</text>
<text x="95.2" y="8.6">2</text>
<text x="144.9" y="8.6">3</text>
<text x="194.7" y="8.6">4</text>
<text x="244.5" y="8.6">5</text>
<text x="19.4" y="31.8">A</text>
<text x="269.8" y="31.8">A</text>
<text x="19.4" y="75.6">B</text>
<text x="269.8" y="75.6">B</text>
<text x="19.4" y="119.3">C</text>
<text x="269.8" y="119.3">C</text>
<text x="19.4" y="163.1">D</text>
<text x="269.8" y="163.1">D</text>
<text x="45.4" y="185.2">1</text>
<text x="95.2" y="185.2">2</text>
<text x="144.9" y="185.2">3</text>
<text x="194.7" y="185.2">4</text>
<text x="244.5" y="185.2">5</text>
</g>
</svg>
